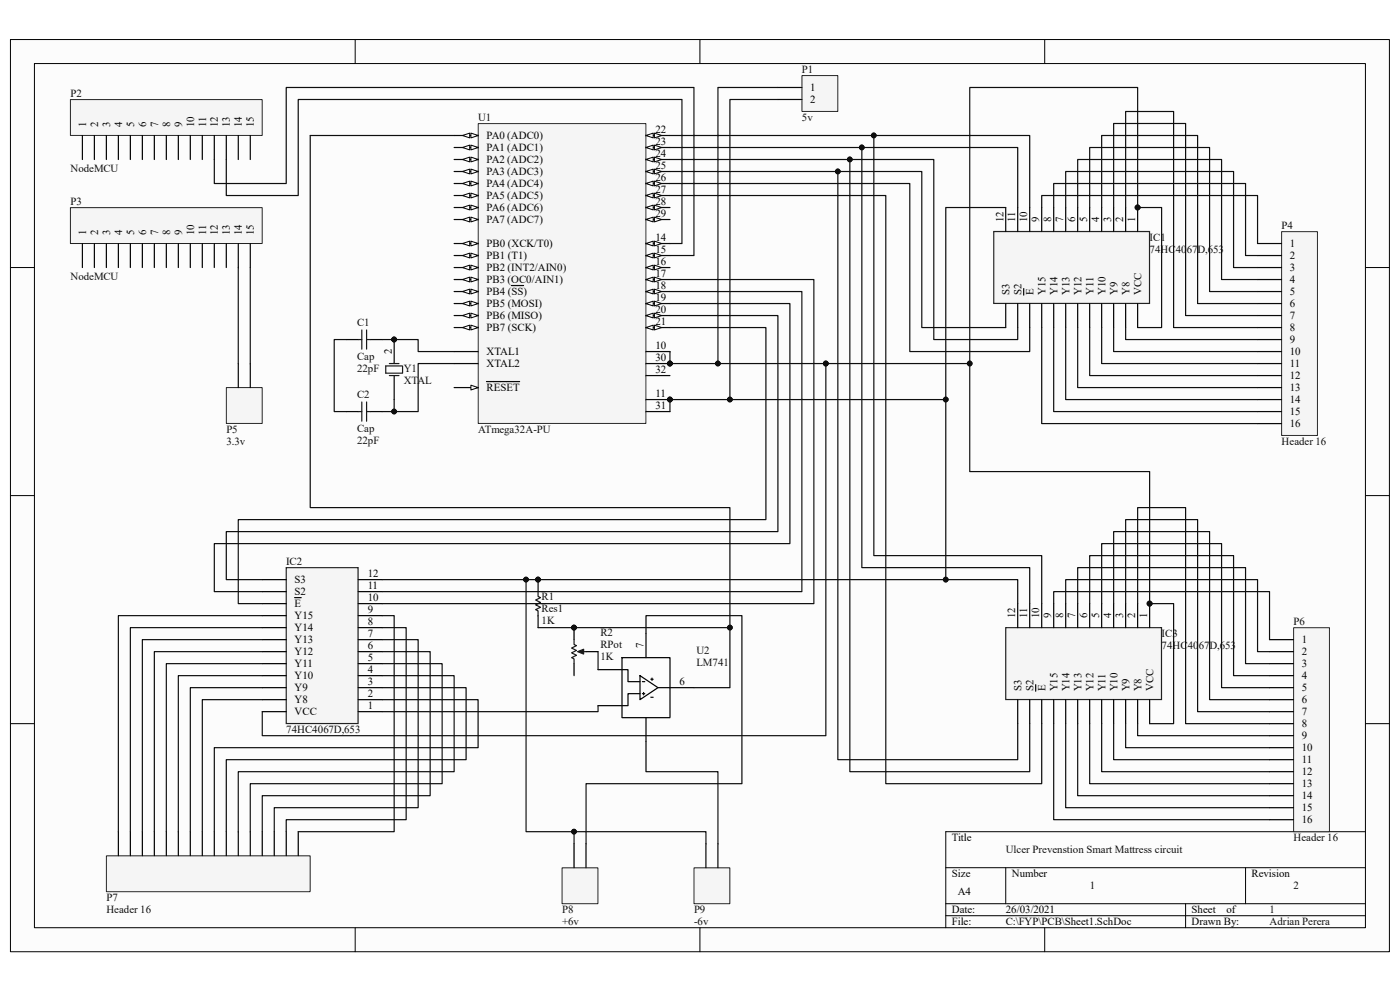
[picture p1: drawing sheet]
<svg xmlns="http://www.w3.org/2000/svg" width="420mm" height="297mm" viewBox="0 0 420 297" stroke-linecap="round" stroke-linejoin="round" font-family="sans-serif">
<path d="M3.2 11.9h413.6v273.3h-413.6z" fill="#fcfcfc"/>
<path d="M3.1 11.9h413.7v273.3h-413.7z" fill="none" stroke="#000" stroke-width=".3"/>
<path d="M10.4 19.1h399.2v258.9h-399.2z" fill="#fcfcfc"/>
<g fill="none" stroke="#000" stroke-width=".3">
<path d="M10.3 19h399.3v259h-399.3zM106.6 11.8v7.2M210 11.8v7.2M313.4 11.8v7.2M3.1 80.2h7.2M409.6 80.2h7.2M3.1 148.5h7.2M409.6 148.5h7.2M3.1 216.9h7.2M409.6 216.9h7.2M409.6 249.3h-125.9v28.7M106.6 278v7.2"/>
<path d="M210 278v7.2M283.7 260.1h125.9M283.7 270.9h125.9M283.7 274.4h125.9M301.7 260.1v10.8M313.4 278v7.2M355.7 270.9v7.1M373.7 260.1v10.8"/>
</g>
<path d="M301.7 188.1h46.7v21.6h-46.7z" fill-rule="evenodd" fill="#f5f5f5" stroke="#262626" stroke-width=".36"/>
<g fill="none" stroke="#000" stroke-width=".36">
<path d="M186.6 197.1h14.4v18h-14.4zM193.8 189.9v7.2M305.3 180.9v7.2M308.9 180.9v7.2M312.5 180.9v7.2M316.1 180.9v7.2M319.7 180.9v7.2M323.3 180.9v7.2M326.9 180.9v7.2M330.5 180.9v7.2M334.1 180.9v7.2M337.7 180.9v7.2"/>
<path d="M341.3 180.9v7.2M344.9 180.9v7.2M179.4 200.7h9v3.6h3.6M192 207.9h-3.6v3.6h-9M192 202.5l5.4 3.6-5.4 3.6zM192.7 207.9h.7M192.7 204.3h.7M193.1 207.5v.8M193.8 215.1v7.2M195.2 209h.8M195.2 203.6h.8M195.6 203.2v.7"/>
<path d="M197.4 206.1h10.8M305.3 209.7v7.2M308.9 209.7v7.2M310.7 205.2v2M312.5 209.7v7.2M316.1 209.7v7.2M319.7 209.7v7.2M323.3 209.7v7.2M326.9 209.7v7.2M330.5 209.7v7.2M334.1 209.7v7.2M337.7 209.7v7.2"/>
<path d="M341.3 209.7v7.2M344.9 209.7v7.2"/>
</g>
<circle cx="344.9" cy="180.9" r=".7" fill="#0e0e0e" stroke="#0e0e0e" stroke-width=".3"/>
<path d="M388.1 188.2h10.7v61.1h-10.7z" fill="#f5f5f5"/>
<path d="M388.1 188.1h10.7v61.2h-10.7z" fill="none" stroke="#262626" stroke-width=".3"/>
<g fill="none" stroke="#000" stroke-width=".36">
<path d="M380.9 191.7h7.1M380.9 195.3h7.1M380.9 198.9h7.1M380.9 202.5h7.1M380.9 206.1h7.1M380.9 209.7h7.1M380.9 213.3h7.1M380.9 216.9h7.1M380.9 220.5h7.1M380.9 224.1h7.1M380.9 227.7h7.1M380.9 231.3h7.1"/>
<path d="M380.9 234.9h7.1M380.9 238.5h7.1M380.9 242.1h7.1M380.9 245.7h7.1"/>
</g>
<path d="M143.5 37.1h50.3v89.8h-50.3z" fill="#f5f5f5"/>
<path d="M143.5 37h50.3v89.9h-50.3z" fill="none" stroke="#262626" stroke-width=".3"/>
<path d="M136.2 73h7.2" fill="none" stroke="#000" stroke-width=".36"/>
<path d="M141.3 72.3l2.1 .7-2.1 .7z" fill="#fcfcfc"/>
<path d="M141.3 72.3l2.1 .7-2.1 .7z" fill="none" stroke="#000" stroke-width=".3"/>
<path d="M138.8 73l2.1-.7v1.4z" fill="#fcfcfc"/>
<path d="M138.8 73l2.1-.7v1.4z" fill="none" stroke="#000" stroke-width=".3"/>
<path d="M136.2 76.6h7.2" fill="none" stroke="#000" stroke-width=".36"/>
<path d="M141.3 75.9l2.1 .7-2.1 .7z" fill="#fcfcfc"/>
<path d="M141.3 75.9l2.1 .7-2.1 .7z" fill="none" stroke="#000" stroke-width=".3"/>
<path d="M138.8 76.6l2.1-.7v1.4z" fill="#fcfcfc"/>
<path d="M138.8 76.6l2.1-.7v1.4z" fill="none" stroke="#000" stroke-width=".3"/>
<path d="M136.2 80.2h7.2" fill="none" stroke="#000" stroke-width=".36"/>
<path d="M141.3 79.5l2.1 .7-2.1 .7z" fill="#fcfcfc"/>
<path d="M141.3 79.5l2.1 .7-2.1 .7z" fill="none" stroke="#000" stroke-width=".3"/>
<path d="M138.8 80.2l2.1-.7v1.4z" fill="#fcfcfc"/>
<path d="M138.8 80.2l2.1-.7v1.4z" fill="none" stroke="#000" stroke-width=".3"/>
<path d="M136.2 83.8h7.2" fill="none" stroke="#000" stroke-width=".36"/>
<path d="M141.3 83.1l2.1 .7-2.1 .7z" fill="#fcfcfc"/>
<path d="M141.3 83.1l2.1 .7-2.1 .7z" fill="none" stroke="#000" stroke-width=".3"/>
<path d="M138.8 83.8l2.1-.7v1.4z" fill="#fcfcfc"/>
<path d="M138.8 83.8l2.1-.7v1.4z" fill="none" stroke="#000" stroke-width=".3"/>
<path d="M136.2 87.4h7.2" fill="none" stroke="#000" stroke-width=".36"/>
<path d="M141.3 86.7l2.1 .7-2.1 .7z" fill="#fcfcfc"/>
<path d="M141.3 86.7l2.1 .7-2.1 .7z" fill="none" stroke="#000" stroke-width=".3"/>
<path d="M138.8 87.4l2.1-.7v1.4z" fill="#fcfcfc"/>
<path d="M138.8 87.4l2.1-.7v1.4z" fill="none" stroke="#000" stroke-width=".3"/>
<path d="M136.2 91h7.2M153.4 85.6h3.7" fill="none" stroke="#000" stroke-width=".36"/>
<path d="M141.3 90.3l2.1 .7-2.1 .7z" fill="#fcfcfc"/>
<path d="M141.3 90.3l2.1 .7-2.1 .7z" fill="none" stroke="#000" stroke-width=".3"/>
<path d="M138.8 91l2.1-.7v1.4z" fill="#fcfcfc"/>
<path d="M138.8 91l2.1-.7v1.4z" fill="none" stroke="#000" stroke-width=".3"/>
<path d="M136.2 94.6h7.2" fill="none" stroke="#000" stroke-width=".36"/>
<path d="M141.3 93.9l2.1 .7-2.1 .7z" fill="#fcfcfc"/>
<path d="M141.3 93.9l2.1 .7-2.1 .7z" fill="none" stroke="#000" stroke-width=".3"/>
<path d="M138.8 94.6l2.1-.7v1.4z" fill="#fcfcfc"/>
<path d="M138.8 94.6l2.1-.7v1.4z" fill="none" stroke="#000" stroke-width=".3"/>
<path d="M136.2 98.2h7.2" fill="none" stroke="#000" stroke-width=".36"/>
<path d="M141.3 97.5l2.1 .7-2.1 .7z" fill="#fcfcfc"/>
<path d="M141.3 97.5l2.1 .7-2.1 .7z" fill="none" stroke="#000" stroke-width=".3"/>
<path d="M138.8 98.2l2.1-.7v1.4z" fill="#fcfcfc"/>
<path d="M138.8 98.2l2.1-.7v1.4z" fill="none" stroke="#000" stroke-width=".3"/>
<path d="M136.2 116.2h7.2" fill="none" stroke="#000" stroke-width=".36"/>
<path d="M141.3 115.4l2.1 .8-2.1 .7z" fill="#fcfcfc"/>
<path d="M141.3 115.4l2.1 .8-2.1 .7z" fill="none" stroke="#000" stroke-width=".3"/>
<path d="M193.8 73h7.2M136.2 109h7.2M136.2 105.4h7.2M145.9 114.4h10" fill="none" stroke="#000" stroke-width=".36"/>
<path d="M193.8 73l2.2-.7v1.4z" fill="#fcfcfc"/>
<path d="M193.8 73l2.2-.7v1.4z" fill="none" stroke="#000" stroke-width=".3"/>
<path d="M196.3 72.3l2.2 .7-2.2 .7z" fill="#fcfcfc"/>
<path d="M196.3 72.3l2.2 .7-2.2 .7z" fill="none" stroke="#000" stroke-width=".3"/>
<path d="M193.8 76.6h7.2" fill="none" stroke="#000" stroke-width=".36"/>
<path d="M193.8 76.6l2.2-.7v1.4z" fill="#fcfcfc"/>
<path d="M193.8 76.6l2.2-.7v1.4z" fill="none" stroke="#000" stroke-width=".3"/>
<path d="M196.3 75.9l2.2 .7-2.2 .7z" fill="#fcfcfc"/>
<path d="M196.3 75.9l2.2 .7-2.2 .7z" fill="none" stroke="#000" stroke-width=".3"/>
<path d="M193.8 80.2h7.2" fill="none" stroke="#000" stroke-width=".36"/>
<path d="M193.8 80.2l2.2-.7v1.4z" fill="#fcfcfc"/>
<path d="M193.8 80.2l2.2-.7v1.4z" fill="none" stroke="#000" stroke-width=".3"/>
<path d="M196.3 79.5l2.2 .7-2.2 .7z" fill="#fcfcfc"/>
<path d="M196.3 79.5l2.2 .7-2.2 .7z" fill="none" stroke="#000" stroke-width=".3"/>
<path d="M193.8 83.8h7.2" fill="none" stroke="#000" stroke-width=".36"/>
<path d="M193.8 83.8l2.2-.7v1.4z" fill="#fcfcfc"/>
<path d="M193.8 83.8l2.2-.7v1.4z" fill="none" stroke="#000" stroke-width=".3"/>
<path d="M196.3 83.1l2.2 .7-2.2 .7z" fill="#fcfcfc"/>
<path d="M196.3 83.1l2.2 .7-2.2 .7z" fill="none" stroke="#000" stroke-width=".3"/>
<path d="M193.8 87.4h7.2" fill="none" stroke="#000" stroke-width=".36"/>
<path d="M193.8 87.4l2.2-.7v1.4z" fill="#fcfcfc"/>
<path d="M193.8 87.4l2.2-.7v1.4z" fill="none" stroke="#000" stroke-width=".3"/>
<path d="M196.3 86.7l2.2 .7-2.2 .7z" fill="#fcfcfc"/>
<path d="M196.3 86.7l2.2 .7-2.2 .7z" fill="none" stroke="#000" stroke-width=".3"/>
<path d="M193.8 91h7.2" fill="none" stroke="#000" stroke-width=".36"/>
<path d="M193.8 91l2.2-.7v1.4z" fill="#fcfcfc"/>
<path d="M193.8 91l2.2-.7v1.4z" fill="none" stroke="#000" stroke-width=".3"/>
<path d="M196.3 90.3l2.2 .7-2.2 .7z" fill="#fcfcfc"/>
<path d="M196.3 90.3l2.2 .7-2.2 .7z" fill="none" stroke="#000" stroke-width=".3"/>
<path d="M193.8 94.6h7.2" fill="none" stroke="#000" stroke-width=".36"/>
<path d="M193.8 94.6l2.2-.7v1.4z" fill="#fcfcfc"/>
<path d="M193.8 94.6l2.2-.7v1.4z" fill="none" stroke="#000" stroke-width=".3"/>
<path d="M196.3 93.9l2.2 .7-2.2 .7z" fill="#fcfcfc"/>
<path d="M196.3 93.9l2.2 .7-2.2 .7z" fill="none" stroke="#000" stroke-width=".3"/>
<path d="M193.8 98.2h7.2" fill="none" stroke="#000" stroke-width=".36"/>
<path d="M193.8 98.2l2.2-.7v1.4z" fill="#fcfcfc"/>
<path d="M193.8 98.2l2.2-.7v1.4z" fill="none" stroke="#000" stroke-width=".3"/>
<path d="M196.3 97.5l2.2 .7-2.2 .7z" fill="#fcfcfc"/>
<path d="M196.3 97.5l2.2 .7-2.2 .7z" fill="none" stroke="#000" stroke-width=".3"/>
<path d="M193.8 40.6h7.2" fill="none" stroke="#000" stroke-width=".36"/>
<path d="M193.8 40.6l2.2-.7v1.4z" fill="#fcfcfc"/>
<path d="M193.8 40.6l2.2-.7v1.4z" fill="none" stroke="#000" stroke-width=".3"/>
<path d="M196.3 39.9l2.2 .7-2.2 .7z" fill="#fcfcfc"/>
<path d="M196.3 39.9l2.2 .7-2.2 .7z" fill="none" stroke="#000" stroke-width=".3"/>
<path d="M193.8 44.2h7.2" fill="none" stroke="#000" stroke-width=".36"/>
<path d="M193.8 44.2l2.2-.7v1.4z" fill="#fcfcfc"/>
<path d="M193.8 44.2l2.2-.7v1.4z" fill="none" stroke="#000" stroke-width=".3"/>
<path d="M196.3 43.5l2.2 .7-2.2 .7z" fill="#fcfcfc"/>
<path d="M196.3 43.5l2.2 .7-2.2 .7z" fill="none" stroke="#000" stroke-width=".3"/>
<path d="M193.8 47.8h7.2" fill="none" stroke="#000" stroke-width=".36"/>
<path d="M193.8 47.8l2.2-.7v1.4z" fill="#fcfcfc"/>
<path d="M193.8 47.8l2.2-.7v1.4z" fill="none" stroke="#000" stroke-width=".3"/>
<path d="M196.3 47.1l2.2 .7-2.2 .7z" fill="#fcfcfc"/>
<path d="M196.3 47.1l2.2 .7-2.2 .7z" fill="none" stroke="#000" stroke-width=".3"/>
<path d="M193.8 51.4h7.2" fill="none" stroke="#000" stroke-width=".36"/>
<path d="M193.8 51.4l2.2-.7v1.4z" fill="#fcfcfc"/>
<path d="M193.8 51.4l2.2-.7v1.4z" fill="none" stroke="#000" stroke-width=".3"/>
<path d="M196.3 50.7l2.2 .7-2.2 .7z" fill="#fcfcfc"/>
<path d="M196.3 50.7l2.2 .7-2.2 .7z" fill="none" stroke="#000" stroke-width=".3"/>
<path d="M193.8 55h7.2" fill="none" stroke="#000" stroke-width=".36"/>
<path d="M193.8 55l2.2-.7v1.4z" fill="#fcfcfc"/>
<path d="M193.8 55l2.2-.7v1.4z" fill="none" stroke="#000" stroke-width=".3"/>
<path d="M196.3 54.3l2.2 .7-2.2 .7z" fill="#fcfcfc"/>
<path d="M196.3 54.3l2.2 .7-2.2 .7z" fill="none" stroke="#000" stroke-width=".3"/>
<path d="M193.8 58.6h7.2" fill="none" stroke="#000" stroke-width=".36"/>
<path d="M193.8 58.6l2.2-.7v1.4z" fill="#fcfcfc"/>
<path d="M193.8 58.6l2.2-.7v1.4z" fill="none" stroke="#000" stroke-width=".3"/>
<path d="M196.3 57.9l2.2 .7-2.2 .7z" fill="#fcfcfc"/>
<path d="M196.3 57.9l2.2 .7-2.2 .7z" fill="none" stroke="#000" stroke-width=".3"/>
<path d="M193.8 62.2h7.2" fill="none" stroke="#000" stroke-width=".36"/>
<path d="M193.8 62.2l2.2-.7v1.4z" fill="#fcfcfc"/>
<path d="M193.8 62.2l2.2-.7v1.4z" fill="none" stroke="#000" stroke-width=".3"/>
<path d="M196.3 61.5l2.2 .7-2.2 .7z" fill="#fcfcfc"/>
<path d="M196.3 61.5l2.2 .7-2.2 .7z" fill="none" stroke="#000" stroke-width=".3"/>
<path d="M193.8 65.8h7.2" fill="none" stroke="#000" stroke-width=".36"/>
<path d="M193.8 65.8l2.2-.7v1.4z" fill="#fcfcfc"/>
<path d="M193.8 65.8l2.2-.7v1.4z" fill="none" stroke="#000" stroke-width=".3"/>
<path d="M196.3 65.1l2.2 .7-2.2 .7z" fill="#fcfcfc"/>
<path d="M196.3 65.1l2.2 .7-2.2 .7z" fill="none" stroke="#000" stroke-width=".3"/>
<path d="M136.2 65.8h7.2" fill="none" stroke="#000" stroke-width=".36"/>
<path d="M141.3 65.1l2.1 .7-2.1 .7z" fill="#fcfcfc"/>
<path d="M141.3 65.1l2.1 .7-2.1 .7z" fill="none" stroke="#000" stroke-width=".3"/>
<path d="M138.8 65.8l2.1-.7v1.4z" fill="#fcfcfc"/>
<path d="M138.8 65.8l2.1-.7v1.4z" fill="none" stroke="#000" stroke-width=".3"/>
<path d="M136.2 62.2h7.2" fill="none" stroke="#000" stroke-width=".36"/>
<path d="M141.3 61.5l2.1 .7-2.1 .7z" fill="#fcfcfc"/>
<path d="M141.3 61.5l2.1 .7-2.1 .7z" fill="none" stroke="#000" stroke-width=".3"/>
<path d="M138.8 62.2l2.1-.7v1.4z" fill="#fcfcfc"/>
<path d="M138.8 62.2l2.1-.7v1.4z" fill="none" stroke="#000" stroke-width=".3"/>
<path d="M136.2 58.6h7.2" fill="none" stroke="#000" stroke-width=".36"/>
<path d="M141.3 57.9l2.1 .7-2.1 .7z" fill="#fcfcfc"/>
<path d="M141.3 57.9l2.1 .7-2.1 .7z" fill="none" stroke="#000" stroke-width=".3"/>
<path d="M138.8 58.6l2.1-.7v1.4z" fill="#fcfcfc"/>
<path d="M138.8 58.6l2.1-.7v1.4z" fill="none" stroke="#000" stroke-width=".3"/>
<path d="M136.2 55h7.2" fill="none" stroke="#000" stroke-width=".36"/>
<path d="M141.3 54.3l2.1 .7-2.1 .7z" fill="#fcfcfc"/>
<path d="M141.3 54.3l2.1 .7-2.1 .7z" fill="none" stroke="#000" stroke-width=".3"/>
<path d="M138.8 55l2.1-.7v1.4z" fill="#fcfcfc"/>
<path d="M138.8 55l2.1-.7v1.4z" fill="none" stroke="#000" stroke-width=".3"/>
<path d="M136.2 51.4h7.2" fill="none" stroke="#000" stroke-width=".36"/>
<path d="M141.3 50.7l2.1 .7-2.1 .7z" fill="#fcfcfc"/>
<path d="M141.3 50.7l2.1 .7-2.1 .7z" fill="none" stroke="#000" stroke-width=".3"/>
<path d="M138.8 51.4l2.1-.7v1.4z" fill="#fcfcfc"/>
<path d="M138.8 51.4l2.1-.7v1.4z" fill="none" stroke="#000" stroke-width=".3"/>
<path d="M136.2 47.8h7.2" fill="none" stroke="#000" stroke-width=".36"/>
<path d="M141.3 47.1l2.1 .7-2.1 .7z" fill="#fcfcfc"/>
<path d="M141.3 47.1l2.1 .7-2.1 .7z" fill="none" stroke="#000" stroke-width=".3"/>
<path d="M138.8 47.8l2.1-.7v1.4z" fill="#fcfcfc"/>
<path d="M138.8 47.8l2.1-.7v1.4z" fill="none" stroke="#000" stroke-width=".3"/>
<path d="M136.2 44.2h7.2" fill="none" stroke="#000" stroke-width=".36"/>
<path d="M141.3 43.5l2.1 .7-2.1 .7z" fill="#fcfcfc"/>
<path d="M141.3 43.5l2.1 .7-2.1 .7z" fill="none" stroke="#000" stroke-width=".3"/>
<path d="M138.8 44.2l2.1-.7v1.4z" fill="#fcfcfc"/>
<path d="M138.8 44.2l2.1-.7v1.4z" fill="none" stroke="#000" stroke-width=".3"/>
<path d="M136.2 40.6h7.2" fill="none" stroke="#000" stroke-width=".36"/>
<path d="M141.3 39.9l2.1 .7-2.1 .7z" fill="#fcfcfc"/>
<path d="M141.3 39.9l2.1 .7-2.1 .7z" fill="none" stroke="#000" stroke-width=".3"/>
<path d="M138.8 40.6l2.1-.7v1.4z" fill="#fcfcfc"/>
<path d="M138.8 40.6l2.1-.7v1.4z" fill="none" stroke="#000" stroke-width=".3"/>
<path d="M193.8 105.4h7.2M193.8 119.8h7.2M193.8 109h7.2M193.8 112.6h7.2M193.8 123.4h7.2" fill="none" stroke="#000" stroke-width=".36"/>
<g fill="#0e0e0e" stroke="#0e0e0e" stroke-width=".3">
<circle cx="201" cy="119.7" r=".7"/>
<circle cx="201" cy="108.9" r=".7"/>
</g>
<path d="M240.6 22.7h10.7v10.7h-10.7z" fill="#f5f5f5"/>
<path d="M240.6 22.6h10.7v10.8h-10.7z" fill="none" stroke="#262626" stroke-width=".3"/>
<path d="M233.4 26.2h7.2M233.4 29.8h7.2" fill="none" stroke="#000" stroke-width=".36"/>
<path d="M168.7 260.1h10.7v10.7h-10.7z" fill="#f5f5f5"/>
<path d="M168.6 260.1h10.8v10.7h-10.8z" fill="none" stroke="#262626" stroke-width=".3"/>
<path d="M172.2 252.9v7.2M175.8 252.9v7.2" fill="none" stroke="#000" stroke-width=".36"/>
<path d="M298.1 69.4h46.7v21.5h-46.7z" fill-rule="evenodd" fill="#f5f5f5" stroke="#262626" stroke-width=".36"/>
<g fill="none" stroke="#000" stroke-width=".36">
<path d="M301.7 62.2v7.2M305.3 62.2v7.2M308.9 62.2v7.2M312.5 62.2v7.2M316.1 62.2v7.2M319.7 62.2v7.2M323.3 62.2v7.2M326.9 62.2v7.2M330.5 62.2v7.2M334.1 62.2v7.2M337.7 62.2v7.2M341.3 62.2v7.2"/>
<path d="M301.7 91v7.2M305.3 91v7.2M307.1 86.5v2M308.9 91v7.2M312.5 91v7.2M316.1 91v7.2M319.7 91v7.2M323.3 91v7.2M326.9 91v7.2M330.5 91v7.2M334.1 91v7.2M337.7 91v7.2"/>
<path d="M341.3 91v7.2"/>
</g>
<circle cx="341.3" cy="62.2" r=".7" fill="#0e0e0e" stroke="#0e0e0e" stroke-width=".3"/>
<path d="M384.5 69.5h10.7v61h-10.7z" fill="#f5f5f5"/>
<path d="M384.5 69.4h10.7v61.1h-10.7z" fill="none" stroke="#262626" stroke-width=".3"/>
<g fill="none" stroke="#000" stroke-width=".36">
<path d="M377.3 73h7.2M377.3 76.6h7.2M377.3 80.2h7.2M377.3 83.8h7.2M377.3 87.4h7.2M377.3 91h7.2M377.3 94.6h7.2M377.3 98.2h7.2M377.3 101.8h7.2M377.3 105.4h7.2M377.3 109h7.2M377.3 112.6h7.2"/>
<path d="M377.3 116.2h7.2M377.3 119.8h7.2M377.3 123.4h7.2M377.3 127h7.2"/>
</g>
<path d="M85.9 170.1h21.5v46.8h-21.5z" fill-rule="evenodd" fill="#f5f5f5" stroke="#262626" stroke-width=".36"/>
<g fill="none" stroke="#000" stroke-width=".36">
<path d="M78.7 177.3h7.2M78.7 173.7h7.2M88.4 179.1h2M107.5 177.3h7.1M107.5 173.7h7.1M78.7 198.9h7.2M78.7 195.3h7.2M78.7 191.7h7.2M78.7 188.1h7.2M78.7 184.5h7.2M78.7 180.9h7.2M107.5 198.9h7.1"/>
<path d="M107.5 195.3h7.1M107.5 191.7h7.1M107.5 188.1h7.1M107.5 184.5h7.1M107.5 180.9h7.1M78.7 213.3h7.2M78.7 209.7h7.2M78.7 206.1h7.2M78.7 202.5h7.2M107.5 213.3h7.1M107.5 209.7h7.1M107.5 206.1h7.1"/>
<path d="M107.5 202.5h7.1"/>
</g>
<path d="M32 256.5h61v10.8h-61z" fill="#f5f5f5"/>
<path d="M31.9 256.5h61.1v10.8h-61.1z" fill="none" stroke="#262626" stroke-width=".3"/>
<g fill="none" stroke="#000" stroke-width=".36">
<path d="M172.2 188.1v3.6M172.2 198.9v3.6M35.5 249.3v7.2M39.1 249.3v7.2M42.7 249.3v7.2M46.3 249.3v7.2M49.9 249.3v7.2M53.5 249.3v7.2M57.1 249.3v7.2M60.7 249.3v7.2M64.3 249.3v7.2M67.9 249.3v7.2"/>
<path d="M71.5 249.3v7.2M75.1 249.3v7.2M78.7 249.3v7.2M82.3 249.3v7.2M85.9 249.3v7.2M89.5 249.3v7.2"/>
</g>
<circle cx="172.2" cy="188.1" r=".7" fill="#0e0e0e" stroke="#0e0e0e" stroke-width=".3"/>
<path d="M174 195.3h1.8" fill="none" stroke="#1c1c1c" stroke-width=".36"/>
<path d="M173.3 195.3l1.8-.7v1.4z" fill="#1c1c1c"/>
<g fill="none" stroke="#1c1c1c" stroke-width=".36">
<path d="M108.5 98.9v5.7M110 98.9v5.7M107.5 101.8h1M110 101.8h1.1M115.7 109.7h5.1v2.1h-5.1zM116.8 109h2.9M116.8 112.6h2.9M107.5 123.4h1M108.5 120.5v5.7M110 120.5v5.7M110 123.4h1.1M161.4 177.3v1.5l.7 .3-1.4 .7 1.4 .8-1.4 .7 1.4 .7-1.4 .7 .7 .4v1.4"/>
<path d="M172.2 191.7v1.4l.7 .4-1.4 .7 1.4 .7-1.4 .8 1.4 .7-1.4 .7 .7 .4v1.4M173.3 195.3l1.8-.7v1.4z"/>
</g>
<path d="M103.9 101.8h3.6M111.1 101.8h3.5M118.2 101.8v7.2M118.2 112.6v7.2M103.9 123.4h3.6M111.1 123.4h3.5M161.4 173.7v3.6M161.4 184.5v3.6M175.8 195.3h3.6" fill="none" stroke="#000" stroke-width=".36"/>
<g fill="#0e0e0e" stroke="#0e0e0e" stroke-width=".3">
<circle cx="172.2" cy="188.1" r=".7"/>
<circle cx="161.4" cy="173.7" r=".7"/>
<circle cx="118.2" cy="101.8" r=".7"/>
</g>
<path d="M208.2 260.1h10.7v10.7h-10.7z" fill="#f5f5f5"/>
<path d="M208.2 260.1h10.7v10.7h-10.7z" fill="none" stroke="#262626" stroke-width=".3"/>
<path d="M211.8 252.9v7.2M215.4 252.9v7.2" fill="none" stroke="#000" stroke-width=".36"/>
<path d="M21.2 29.9h57.5v10.7h-57.5z" fill="#f5f5f5"/>
<path d="M21.1 29.8h57.6v10.8h-57.6z" fill="none" stroke="#262626" stroke-width=".3"/>
<g fill="none" stroke="#000" stroke-width=".36">
<path d="M24.7 40.6v7.2M28.3 40.6v7.2M31.9 40.6v7.2M35.5 40.6v7.2M39.1 40.6v7.2M42.7 40.6v7.2M46.3 40.6v7.2M49.9 40.6v7.2M53.5 40.6v7.2M57.1 40.6v7.2M60.7 40.6v7.2M64.3 40.6v7.2"/>
<path d="M67.9 40.6v7.2M71.5 40.6v7.2M75.1 40.6v7.2"/>
</g>
<path d="M21.2 62.3h57.5v10.7h-57.5z" fill="#f5f5f5"/>
<path d="M21.1 62.2h57.6v10.8h-57.6z" fill="none" stroke="#262626" stroke-width=".3"/>
<g fill="none" stroke="#000" stroke-width=".36">
<path d="M24.7 73v7.2M28.3 73v7.2M31.9 73v7.2M35.5 73v7.2M39.1 73v7.2M42.7 73v7.2M46.3 73v7.2M49.9 73v7.2M53.5 73v7.2M57.1 73v7.2M60.7 73v7.2M64.3 73v7.2"/>
<path d="M67.9 73v7.2M71.5 73v7.2M75.1 73v7.2"/>
</g>
<path d="M67.9 116.2h10.8v10.7h-10.8z" fill="#f5f5f5"/>
<path d="M67.9 116.2h10.8v10.7h-10.8z" fill="none" stroke="#262626" stroke-width=".3"/>
<path d="M71.5 109v7.2M75.1 109v7.2" fill="none" stroke="#000" stroke-width=".36"/>
<g fill="none" stroke="#0e0e0e" stroke-width=".36">
<path d="M233.4 29.8h-14.4v90M233.4 26.2h-18v82.8h-14.4v-3.6M64.3 47.8v7.2h21.6v-28.8h122.3v50.4h-7.2M67.9 47.8v10.8h21.6v-28.8h115.1v43.2h-3.6M136.2 40.6h-43.1v111.5h125.9v36M201 55h71.9v50.4h36v-7.2M201 58.6h64.7v176.3h46.8v-18M201 51.4h75.5v46.8h25.2M201 47.8h79.1v54h25.2v-3.6M201 44.2h104.3v18M201 40.6h107.9v21.6M251.3 51.4v176.3h54v-10.8"/>
<path d="M254.9 47.8v183.5h54v-14.4M258.5 44.2v125.9h50.4v10.8M262.1 40.6v125.9h50.4v14.4M301.7 62.2h-18v57.6h-82.7v3.6M312.5 62.2v-3.6h64.8v14.4M316.1 62.2v-7.2h57.6v21.6h3.6M319.7 62.2v-10.8h50.4v28.8h7.2M323.3 62.2v-14.4h43.2v36h10.8M326.9 62.2v-18h36v43.2h14.4M330.5 62.2v-21.6h28.8v50.4h18M334.1 62.2v-25.2h21.6v57.6h21.6M337.7 62.2v-28.8h14.4v64.8h25.2"/>
<path d="M71.5 80.2v28.8M75.1 80.2v28.8M201 98.2h28.8v57.5h-158.3v25.2h7.2M201 94.6h32.4v64.7h-165.5v14.4h10.8M201 91h36v71.9h-172.7v14.4h14.4M201 87.4h39.6v89.9h-126M201 83.8h43.2v97.1h-129.6M312.5 98.2v28.8h64.8M316.1 98.2v25.2h61.2M319.7 98.2v21.6h57.6M323.3 98.2v18h54M326.9 98.2v14.4h50.4"/>
<path d="M330.5 98.2v10.8h46.8M334.1 98.2v7.2h43.2M337.7 98.2v3.6h39.6M341.3 98.2h7.2v-36h-7.2v-36h-50.4v82.8h-43.1M103.9 101.8h-3.6v21.6h3.6M114.6 101.8h10.8v3.6h10.8M118.2 119.8v3.6h-3.6M136.2 109h-10.8v14.4h-7.2M215.4 109h32.4M247.8 109v111.5h-169.1v-7.2M283.7 119.8v53.9h21.6v7.2M290.9 109v32.3h54v39.6h7.2v36h-7.2"/>
<path d="M114.6 173.7h169.1M157.8 173.7v75.6h54v3.6M78.7 198.9h-28.8v50.4M78.7 195.3h-32.4v54M78.7 191.7h-36v57.6M78.7 188.1h-39.6v61.2M78.7 184.5h-43.2v64.8M114.6 184.5h3.6v64.8h-28.7M114.6 188.1h7.2v57.6h-35.9v3.6M114.6 191.7h10.8v50.4h-43.1v7.2M114.6 195.3h14.4v43.2h-50.3v10.8M114.6 198.9h18v36h-57.5v14.4"/>
<path d="M161.4 188.1h57.6v18h-10.8M179.4 195.3v5.4M193.8 189.9v-5.4h28.8v50.4h-46.8v18M316.1 180.9v-3.6h64.8v14.4M319.7 180.9v-7.2h57.6v21.6h3.6M323.3 180.9v-10.8h50.4v28.8h7.2M326.9 180.9v-14.4h43.2v36h10.8M330.5 180.9v-18h36v43.2h14.4M334.1 180.9v-21.6h28.8v50.4h18M337.7 180.9v-25.2h21.6v57.6h21.6M341.3 180.9v-28.8h14.4v64.8h25.2M78.7 209.7h-18v39.6"/>
<path d="M78.7 206.1h-21.6v43.2M78.7 202.5h-25.2v46.8M114.6 202.5h21.6v28.8h-64.7v18M114.6 206.1h25.2v21.6h-71.9v21.6M114.6 209.7h28.8v14.4h-79.1v25.2M179.4 211.5v1.8h-64.8M316.1 216.9v28.8h64.8M319.7 216.9v25.2h61.2M323.3 216.9v21.6h57.6M326.9 216.9v18h54M330.5 216.9v14.4h50.4M334.1 216.9v10.8h46.8"/>
<path d="M337.7 216.9v7.2h43.2M341.3 216.9v3.6h39.6M193.8 222.3v9h21.6v21.6M172.2 249.3v3.6"/>
</g>
<g fill="#0e0e0e" stroke="#0e0e0e" stroke-width=".3">
<circle cx="344.9" cy="180.9" r=".7"/>
<circle cx="290.9" cy="108.9" r=".7"/>
<circle cx="201" cy="108.9" r=".7"/>
<circle cx="262.1" cy="40.6" r=".7"/>
<circle cx="258.5" cy="44.2" r=".7"/>
<circle cx="254.9" cy="47.8" r=".7"/>
<circle cx="251.3" cy="51.4" r=".7"/>
<circle cx="247.7" cy="108.9" r=".7"/>
<circle cx="172.2" cy="188.1" r=".7"/>
<circle cx="219" cy="188.1" r=".7"/>
<circle cx="118.2" cy="123.3" r=".7"/>
<circle cx="118.2" cy="101.8" r=".7"/>
<circle cx="172.2" cy="249.2" r=".7"/>
<circle cx="157.8" cy="173.7" r=".7"/>
<circle cx="161.4" cy="173.7" r=".7"/>
<circle cx="283.7" cy="173.7" r=".7"/>
<circle cx="341.3" cy="62.2" r=".7"/>
<circle cx="215.4" cy="108.9" r=".7"/>
<circle cx="219" cy="119.7" r=".7"/>
<circle cx="283.7" cy="119.7" r=".7"/>
<circle cx="201" cy="119.7" r=".7"/>
</g>
<g font-size="3.3" fill="#0e0e0e">
<text x="240.5" y="21.9">P1</text>
<text x="21.1" y="29.1">P2</text>
<text x="143.4" y="36.3">U1</text>
<text x="240.5" y="36.3">5v</text>
<text x="21.1" y="51.4">NodeMCU</text>
<text x="21.1" y="61.5">P3</text>
<text x="384.5" y="68.7">P4</text>
<text x="344.9" y="72.3">IC1</text>
<text x="344.9" y="75.9">74HC4067D,653</text>
<text x="21.1" y="83.8">NodeMCU</text>
<text x="107.1" y="97.8">C1</text>
<text x="107.1" y="107.9">Cap</text>
<text x="107.1" y="111.5">22pF</text>
<text x="121.1" y="111.5">Y1</text>
<text x="107.1" y="119.4">C2</text>
<text x="121.1" y="115.1">XTAL</text>
<text x="67.9" y="129.8">P5</text>
<text x="107.1" y="129.5">Cap</text>
<text x="143.4" y="129.8">ATmega32A-PU</text>
<text x="67.9" y="133.4">3.3v</text>
<text x="107.1" y="133.1">22pF</text>
<text x="384.5" y="133.4">Header 16</text>
<text x="85.9" y="169.4">IC2</text>
<text x="162.5" y="179.8">R1</text>
<text x="162.5" y="183.4">Res1</text>
<text x="162.5" y="187">1K</text>
<text x="180.1" y="190.6">R2</text>
<text x="348.5" y="191">IC3</text>
<text x="388" y="187.4">P6</text>
<text x="180.1" y="197.8">1K</text>
<text x="180.1" y="194.2">RPot</text>
<text x="208.9" y="196">U2</text>
<text x="348.5" y="194.6">74HC4067D,653</text>
<text x="208.9" y="199.6">LM741</text>
<text x="85.9" y="219.8">74HC4067D,653</text>
<text x="301.7" y="255.8">Ulcer Prevenstion Smart Mattress circuit</text>
<text x="388" y="252.2">Header 16</text>
<text x="326.9" y="266.5">1</text>
<text x="388" y="266.5">2</text>
<text x="31.9" y="270.1">P7</text>
<text x="31.9" y="273.7">Header 16</text>
<text x="168.6" y="273.7">P8</text>
<text x="208.2" y="273.7">P9</text>
<text x="380.9" y="273.7">1</text>
<text x="168.6" y="277.3">+6v</text>
<text x="208.2" y="277.3">-6v</text>
<text x="380.9" y="277.3">Adrian Perera</text>
</g>
<g font-size="3.3">
<text x="243.1" y="27.3">1</text>
<text x="243.1" y="30.9">2</text>
<text x="25.8" y="38.1" transform="rotate(-90 25.8 38.1)">1</text>
<text x="29.4" y="38.1" transform="rotate(-90 29.4 38.1)">2</text>
<text x="33" y="38.1" transform="rotate(-90 33 38.1)">3</text>
<text x="36.6" y="38.1" transform="rotate(-90 36.6 38.1)">4</text>
<text x="40.2" y="38.1" transform="rotate(-90 40.2 38.1)">5</text>
<text x="43.8" y="38.1" transform="rotate(-90 43.8 38.1)">6</text>
<text x="47.4" y="38.1" transform="rotate(-90 47.4 38.1)">7</text>
<text x="51" y="38.1" transform="rotate(-90 51 38.1)">8</text>
<text x="54.6" y="38.1" transform="rotate(-90 54.6 38.1)">9</text>
<text x="58.2" y="38.1" transform="rotate(-90 58.2 38.1)">10</text>
<text x="61.8" y="38.1" transform="rotate(-90 61.8 38.1)">11</text>
<text x="65.4" y="38.1" transform="rotate(-90 65.4 38.1)">12</text>
<text x="69" y="38.1" transform="rotate(-90 69 38.1)">13</text>
<text x="72.6" y="38.1" transform="rotate(-90 72.6 38.1)">14</text>
<text x="76.2" y="38.1" transform="rotate(-90 76.2 38.1)">15</text>
<text x="146" y="41.7">PA0 (ADC0)</text>
<text x="196.7" y="39.9">22</text>
<text x="146" y="45.3">PA1 (ADC1)</text>
<text x="196.7" y="43.5">23</text>
<text x="196.7" y="47.1">24</text>
<text x="146" y="52.5">PA3 (ADC3)</text>
<text x="146" y="48.9">PA2 (ADC2)</text>
<text x="196.7" y="50.7">25</text>
<text x="146" y="59.7">PA5 (ADC5)</text>
<text x="146" y="56.1">PA4 (ADC4)</text>
<text x="196.7" y="54.3">26</text>
<text x="196.7" y="57.9">27</text>
<text x="146" y="63.3">PA6 (ADC6)</text>
<text x="196.7" y="61.5">28</text>
<text x="196.7" y="65.1">29</text>
<text x="25.8" y="70.5" transform="rotate(-90 25.8 70.5)">1</text>
<text x="29.4" y="70.5" transform="rotate(-90 29.4 70.5)">2</text>
<text x="33" y="70.5" transform="rotate(-90 33 70.5)">3</text>
<text x="36.6" y="70.5" transform="rotate(-90 36.6 70.5)">4</text>
<text x="40.2" y="70.5" transform="rotate(-90 40.2 70.5)">5</text>
<text x="43.8" y="70.5" transform="rotate(-90 43.8 70.5)">6</text>
<text x="47.4" y="70.5" transform="rotate(-90 47.4 70.5)">7</text>
<text x="51" y="70.5" transform="rotate(-90 51 70.5)">8</text>
<text x="54.6" y="70.5" transform="rotate(-90 54.6 70.5)">9</text>
<text x="58.2" y="70.5" transform="rotate(-90 58.2 70.5)">10</text>
<text x="61.8" y="70.5" transform="rotate(-90 61.8 70.5)">11</text>
<text x="65.4" y="70.5" transform="rotate(-90 65.4 70.5)">12</text>
<text x="69" y="70.5" transform="rotate(-90 69 70.5)">13</text>
<text x="72.6" y="70.5" transform="rotate(-90 72.6 70.5)">14</text>
<text x="76.2" y="70.5" transform="rotate(-90 76.2 70.5)">15</text>
<text x="146" y="66.9">PA7 (ADC7)</text>
<text x="301" y="66.5" transform="rotate(-90 301 66.5)">12</text>
<text x="304.6" y="66.5" transform="rotate(-90 304.6 66.5)">11</text>
<text x="308.2" y="66.5" transform="rotate(-90 308.2 66.5)">10</text>
<text x="311.8" y="66.5" transform="rotate(-90 311.8 66.5)">9</text>
<text x="315.4" y="66.5" transform="rotate(-90 315.4 66.5)">8</text>
<text x="319" y="66.5" transform="rotate(-90 319 66.5)">7</text>
<text x="322.6" y="66.5" transform="rotate(-90 322.6 66.5)">6</text>
<text x="326.2" y="66.5" transform="rotate(-90 326.2 66.5)">5</text>
<text x="329.8" y="66.5" transform="rotate(-90 329.8 66.5)">4</text>
<text x="333.4" y="66.5" transform="rotate(-90 333.4 66.5)">3</text>
<text x="337" y="66.5" transform="rotate(-90 337 66.5)">2</text>
<text x="340.6" y="66.5" transform="rotate(-90 340.6 66.5)">1</text>
<text x="146" y="74.1">PB0 (XCK/T0)</text>
<text x="146" y="77.7">PB1 (T1)</text>
<text x="196.7" y="72.3">14</text>
<text x="196.7" y="75.9">15</text>
<text x="387" y="74.1">1</text>
<text x="387" y="77.7">2</text>
<text x="146" y="81.3">PB2 (INT2/AIN0)</text>
<text x="196.7" y="79.5">16</text>
<text x="196.7" y="83.1">17</text>
<text x="387" y="81.3">3</text>
<text x="146" y="84.9">PB3 (OC0/AIN1)</text>
<text x="146" y="88.5">PB4 (SS)</text>
<text x="196.7" y="86.7">18</text>
<text x="302.8" y="88.5" transform="rotate(-90 302.8 88.5)">S3</text>
<text x="306.4" y="88.5" transform="rotate(-90 306.4 88.5)">S2</text>
<text x="310" y="88.5" transform="rotate(-90 310 88.5)">E</text>
<text x="313.6" y="88.5" transform="rotate(-90 313.6 88.5)">Y15</text>
<text x="317.2" y="88.5" transform="rotate(-90 317.2 88.5)">Y14</text>
<text x="320.8" y="88.5" transform="rotate(-90 320.8 88.5)">Y13</text>
<text x="324.4" y="88.5" transform="rotate(-90 324.4 88.5)">Y12</text>
<text x="328" y="88.5" transform="rotate(-90 328 88.5)">Y11</text>
<text x="331.6" y="88.5" transform="rotate(-90 331.6 88.5)">Y10</text>
<text x="335.2" y="88.5" transform="rotate(-90 335.2 88.5)">Y9</text>
<text x="338.8" y="88.5" transform="rotate(-90 338.8 88.5)">Y8</text>
<text x="342.4" y="88.5" transform="rotate(-90 342.4 88.5)">VCC</text>
<text x="387" y="84.9">4</text>
<text x="387" y="88.5">5</text>
<text x="146" y="92.1">PB5 (MOSI)</text>
<text x="146" y="95.7">PB6 (MISO)</text>
<text x="196.7" y="90.3">19</text>
<text x="196.7" y="93.9">20</text>
<text x="387" y="92.1">6</text>
<text x="387" y="95.7">7</text>
<text x="146" y="99.3">PB7 (SCK)</text>
<text x="196.7" y="97.5">21</text>
<text x="387" y="99.3">8</text>
<text x="117.6" y="106.1" transform="rotate(-90 117.6 106.1)">2</text>
<text x="146" y="106.5">XTAL1</text>
<text x="196.7" y="104.6">10</text>
<text x="387" y="102.9">9</text>
<text x="387" y="106.5">10</text>
<text x="146" y="110.1">XTAL2</text>
<text x="196.7" y="108.2">30</text>
<text x="196.7" y="111.8">32</text>
<text x="387" y="110.1">11</text>
<text x="387" y="113.7">12</text>
<text x="146" y="117.3">RESET</text>
<text x="196.7" y="119">11</text>
<text x="387" y="117.3">13</text>
<text x="196.7" y="122.6">31</text>
<text x="387" y="120.9">14</text>
<text x="387" y="124.5">15</text>
<text x="387" y="128.1">16</text>
<text x="110.3" y="173">12</text>
<text x="88.4" y="178.4">S2</text>
<text x="88.4" y="174.8">S3</text>
<text x="110.3" y="176.6">11</text>
<text x="88.4" y="185.6">Y15</text>
<text x="88.4" y="182">E</text>
<text x="110.3" y="183.8">9</text>
<text x="110.3" y="180.2">10</text>
<text x="304.6" y="185.2" transform="rotate(-90 304.6 185.2)">12</text>
<text x="308.2" y="185.2" transform="rotate(-90 308.2 185.2)">11</text>
<text x="311.8" y="185.2" transform="rotate(-90 311.8 185.2)">10</text>
<text x="315.4" y="185.2" transform="rotate(-90 315.4 185.2)">9</text>
<text x="319" y="185.2" transform="rotate(-90 319 185.2)">8</text>
<text x="322.6" y="185.2" transform="rotate(-90 322.6 185.2)">7</text>
<text x="326.2" y="185.2" transform="rotate(-90 326.2 185.2)">6</text>
<text x="329.8" y="185.2" transform="rotate(-90 329.8 185.2)">5</text>
<text x="333.4" y="185.2" transform="rotate(-90 333.4 185.2)">4</text>
<text x="337" y="185.2" transform="rotate(-90 337 185.2)">3</text>
<text x="340.6" y="185.2" transform="rotate(-90 340.6 185.2)">2</text>
<text x="344.2" y="185.2" transform="rotate(-90 344.2 185.2)">1</text>
<text x="88.4" y="189.2">Y14</text>
<text x="110.3" y="191">7</text>
<text x="110.3" y="187.4">8</text>
<text x="88.4" y="196.4">Y12</text>
<text x="88.4" y="192.8">Y13</text>
<text x="110.3" y="194.6">6</text>
<text x="193.1" y="194.2" transform="rotate(-90 193.1 194.2)">7</text>
<text x="390.6" y="192.8">1</text>
<text x="390.6" y="196.4">2</text>
<text x="88.4" y="203.6">Y10</text>
<text x="88.4" y="200">Y11</text>
<text x="110.3" y="201.8">4</text>
<text x="110.3" y="198.2">5</text>
<text x="390.6" y="200">3</text>
<text x="390.6" y="203.6">4</text>
<text x="88.4" y="207.2">Y9</text>
<text x="110.3" y="209">2</text>
<text x="110.3" y="205.4">3</text>
<text x="203.9" y="205.4">6</text>
<text x="306.4" y="207.2" transform="rotate(-90 306.4 207.2)">S3</text>
<text x="310" y="207.2" transform="rotate(-90 310 207.2)">S2</text>
<text x="313.6" y="207.2" transform="rotate(-90 313.6 207.2)">E</text>
<text x="317.2" y="207.2" transform="rotate(-90 317.2 207.2)">Y15</text>
<text x="320.8" y="207.2" transform="rotate(-90 320.8 207.2)">Y14</text>
<text x="324.4" y="207.2" transform="rotate(-90 324.4 207.2)">Y13</text>
<text x="328" y="207.2" transform="rotate(-90 328 207.2)">Y12</text>
<text x="331.6" y="207.2" transform="rotate(-90 331.6 207.2)">Y11</text>
<text x="335.2" y="207.2" transform="rotate(-90 335.2 207.2)">Y10</text>
<text x="338.8" y="207.2" transform="rotate(-90 338.8 207.2)">Y9</text>
<text x="342.4" y="207.2" transform="rotate(-90 342.4 207.2)">Y8</text>
<text x="346" y="207.2" transform="rotate(-90 346 207.2)">VCC</text>
<text x="390.6" y="207.2">5</text>
<text x="88.4" y="214.4">VCC</text>
<text x="88.4" y="210.8">Y8</text>
<text x="110.3" y="212.6">1</text>
<text x="390.6" y="210.8">6</text>
<text x="390.6" y="214.4">7</text>
<text x="390.6" y="218">8</text>
<text x="390.6" y="221.6">9</text>
<text x="390.6" y="225.2">10</text>
<text x="390.6" y="228.8">11</text>
<text x="390.6" y="232.4">12</text>
<text x="390.6" y="236">13</text>
<text x="390.6" y="239.6">14</text>
<text x="390.6" y="243.2">15</text>
<text x="390.6" y="246.8">16</text>
<text x="285.5" y="252.2">Title</text>
<text x="285.5" y="263">Size</text>
<text x="303.5" y="263">Number</text>
<text x="375.5" y="263">Revision</text>
<text x="287.3" y="268.4">A4</text>
<text x="285.5" y="273.7">Date:</text>
<text x="301.7" y="273.7">26/03/2021</text>
<text x="357.5" y="273.7">Sheet</text>
<text x="367.9" y="273.7">of</text>
<text x="285.5" y="277.3">File:</text>
<text x="301.7" y="277.3">C:\FYP\PCB\Sheet1.SchDoc</text>
<text x="357.5" y="277.3">Drawn By:</text>
</g>
</svg>
